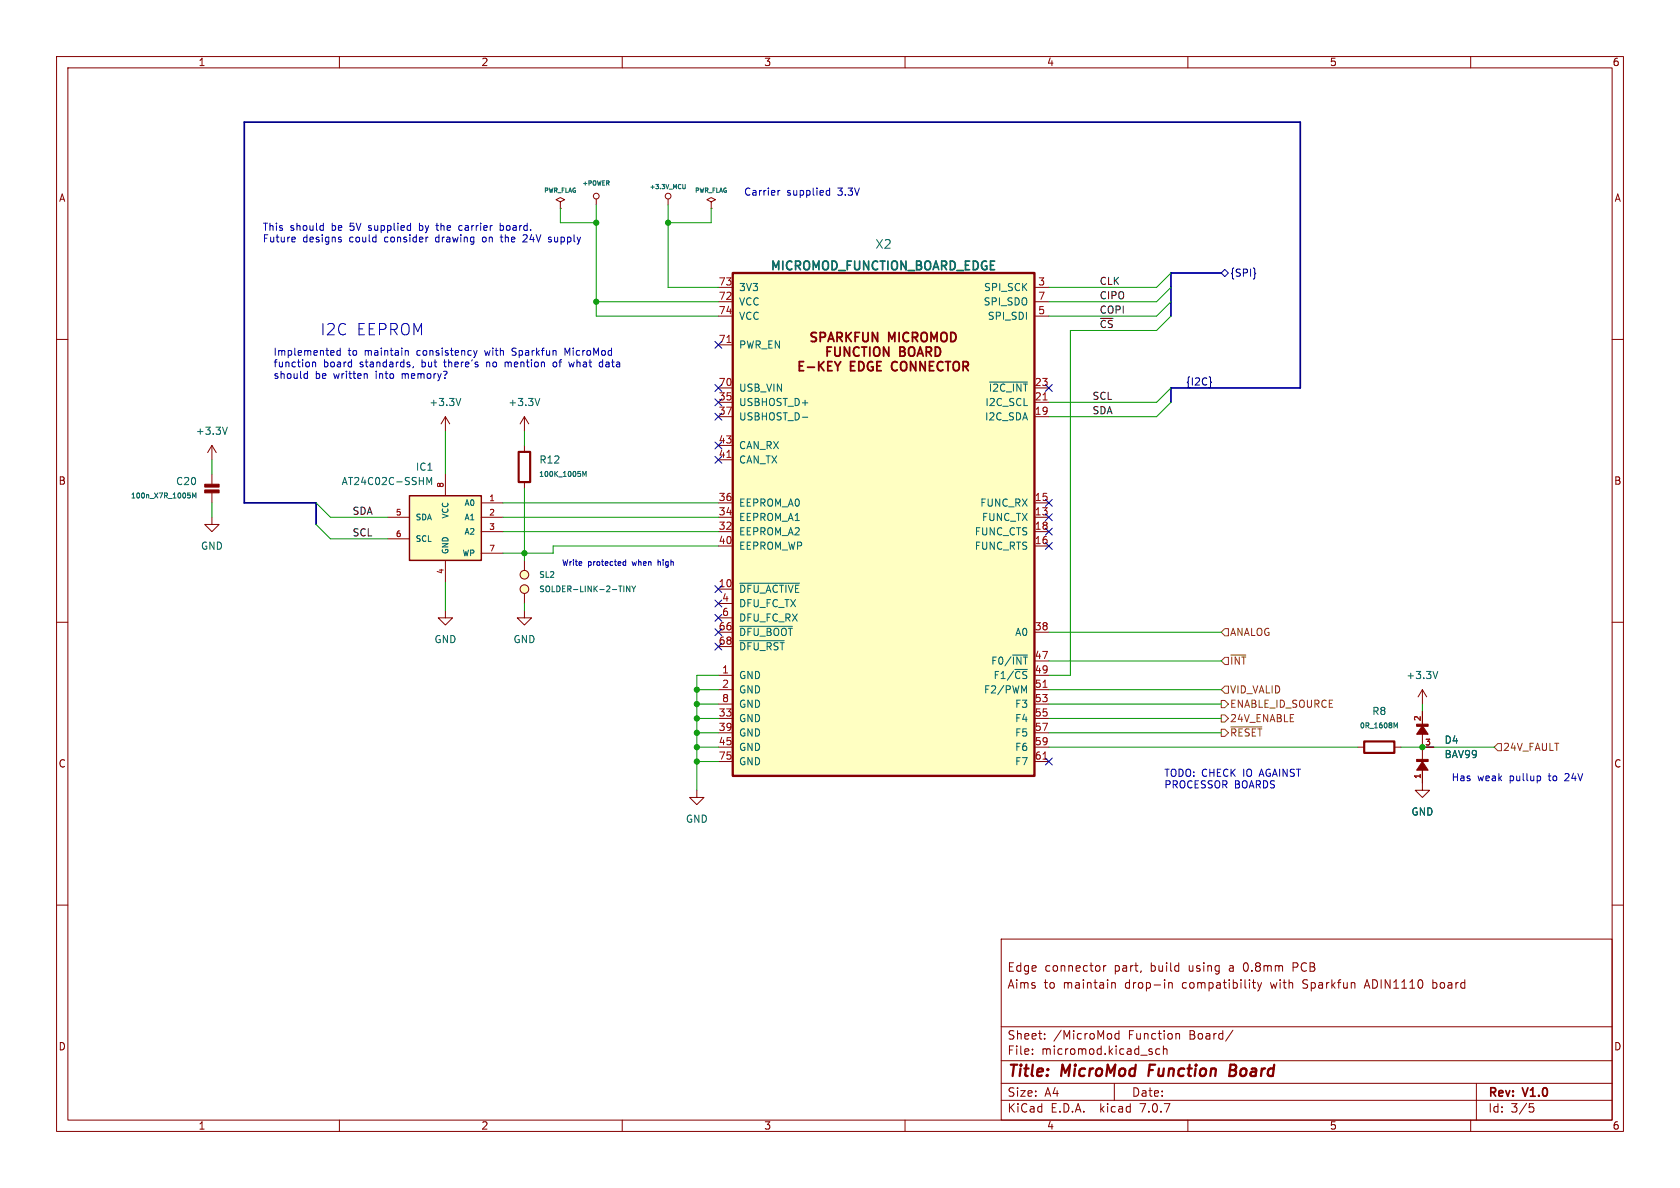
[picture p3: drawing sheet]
<svg xmlns="http://www.w3.org/2000/svg" width="297mm" height="210mm" viewBox="0 0 297 210" stroke-linecap="round" stroke-linejoin="round" font-family="sans-serif">
<g fill="none" stroke="#840000" stroke-width=".18">
<path d="M10 10h277v190h-277zM12 12h273v186h-273zM60 10v2M110 10v2M160 10v2M210 10v2M260 10v2M99.1 35.7l.7-.4-.7-.4-.8 .4 .8 .4v1.1M99.1 36.8h.1M105.4 35.2v1M118.1 35.2v1M125.7 35.7l.8-.4-.8-.4-.7 .4 .7 .4v1.1"/>
<path d="M125.7 36.8h.1M10 60h2M127 50.8h2.5M127 55.9h2.5M127 53.3h2.5M182.9 50.8h2.5M182.9 55.9h2.5M182.9 53.3h2.5M285 60h2M37.5 78.7l.7 1.3M37.5 78.7v2.6M37.5 78.7l-.8 1.3"/>
<path d="M78.7 73.7l.8 1.2M78.7 73.7v2.5M78.7 73.7l-.7 1.2M92.7 73.7l.8 1.2M92.7 73.7v2.5M92.7 78.7v1.2M92.7 73.7l-.8 1.2M127 73.7h2.5M127 71.1h2.5M127 68.6h2.5M127 78.7h2.5M127 61h2.5"/>
<path d="M182.9 73.7h2.5M182.9 71.1h2.5M182.9 68.6h2.5M37.5 91.4v1.3h-1.3l1.3 1.3 1.2-1.3h-1.2M37.5 83.8v1.8M37.5 87.1v1.8M68.6 91.4h3.8M68.6 95.3h3.8M78.7 83.8v3.8M78.7 99.1v3.8M85.1 88.9h3.8M85.1 91.4h3.8"/>
<path d="M85.1 94h3.8M85.1 97.8h3.8M92.7 85.2v1.2M92.7 99.1v1.7M127 88.9h2.5M127 91.4h2.5M127 94h2.5M127 96.5h2.5M127 81.3h2.5M182.9 88.9h2.5M182.9 91.4h2.5M182.9 94h2.5"/>
<path d="M182.9 96.5h2.5M10 110h2M78.7 108v1.2h-1.2l1.2 1.3 1.3-1.3h-1.3M92.7 108v1.2h-1.3l1.3 1.3 1.3-1.3h-1.3M92.7 104.9v1.8M127 104.1h2.5M127 111.8h2.5M127 106.7h2.5M127 119.4h2.5M127 109.2h2.5M127 114.3h2.5M182.9 111.8h2.5"/>
<path d="M182.9 116.8h2.5M182.9 119.4h2.5M285 110h2M123.2 139.7v1.3h1.3l-1.3 1.2-1.3-1.2h1.3M127 121.9h2.5M127 127h2.5M127 129.5h2.5M127 132.1h2.5M127 124.5h2.5M127 134.6h2.5M182.9 121.9h2.5M182.9 127h2.5"/>
<path d="M182.9 129.5h2.5M182.9 132.1h2.5M182.9 124.5h2.5M182.9 134.6h2.5M240 132.1h1.2M246.5 132.1h1.1M251.5 135.9v3.8h1.2l-1.2 1.3-1.3-1.3h1.3M251.5 132.1h2M251.5 121.9v2.6M251.5 125.7v2.5M251.5 129.5v5.1M251.5 121.9l-.8 1.3"/>
<path d="M251.5 121.9l.7 1.3M10 160h2M285 160h2M177 166h108v32h-108zM195.1 170.7v1M195.5 170.7l-.3 .1-.1 .2M196.5 173.7v1M196.5 173.8l.2-.1 .4 .1 .1 .9M206.6 173.8l.2-.1 .4 .1v.9M206.6 173.7v1M221.4 173.7h.6M221.6 173.2v1.3l.4 .2"/>
<path d="M222.3 173.7l.4 1M222.7 174.7l-.2 .4-.2 .1M223 173.7l-.3 1M228.6 171h.6M229.2 170.2h-.6v1.5M241.3 174.3h.7M241.7 173.2l-.5 1.5M253.3 174.6l.4 .1M253.3 173.2v1.5M253.7 173.7l-.4 .1M60 198v2M110 198v2"/>
<path d="M160 198v2M177 194.5h108M177 191.5h108M177 187.5h108M177 181.5h108M182.5 186.3v.1M182.5 185.5v.1M184.7 183.6v.1M184.7 182.8v.1M197 191.5v3M197.8 182.2v1.5M197.8 182.8l-.4-.1-.3 .3v.4l.1 .2h.6"/>
<path d="M203.7 186v.3M205 185.5l-.4-.1-.3 .3v.4l.2 .2h.5M205.7 185.5l.2-.1 .3 .1 .1 .9M205.7 184.9v1.5M208.1 182.7l.4 .1v.1v.8M210 198v2M218 182.1l-1.3 2M260 198v2M261 191.5v6.5M270.4 195.1h.7M270.5 195.7h.4l.3 .3-.2 .5-.5 .1"/>
<circle cx="105.4" cy="34.7" r=".51"/>
<circle cx="118.1" cy="34.7" r=".51"/>
<circle cx="92.7" cy="101.6" r=".76"/>
<circle cx="92.7" cy="104.1" r=".76"/>
</g>
<path d="M203.3 188.2l-.3 2M217.4 189.2h.7M218.1 189.2l.3 .1M218.2 188.2h-.6l-.3 2 1-.1M218.3 189.1l-.2 .1" fill="none" stroke="#840000" stroke-width=".4"/>
<g fill="none" stroke="#006464" stroke-width=".18">
<path d="M121.1 32.6v.6l-.1 .2-.2-.1M40.2 75.5l-.4 1.3M81.5 70.4l-.5 1.3M95.4 70.4l-.4 1.3M141.8 73.8h1M174.9 67.5h6.7M34 88v-.9l.3 .7 .3-.7v.9M75.5 85.7v-1.3l.4 .9 .4-.9v1.3M103 84.2v-.9l.3 .7 .3-.7v.9M110.3 103.6v1M111.4 103.6v1l-.6-1v1M111.7 103.6l.3 .5"/>
<path d="M112 104.1v.5M112.4 103.6l-.4 .5M130.8 103.1h10.6M130.8 110.7h9.3M130.8 113.3h7.8M254.2 118.7l-.4 1.3M181 122.1l.5-.9v1.3M246.4 127.8l.3 .6 .3-.6v.9"/>
</g>
<path d="M91.7 79.9h2v5.3h-2zM241.2 131.1h5.3v2h-5.3z" fill="none" stroke="#840000" stroke-width=".38"/>
<g fill="#840000" stroke="#840000" stroke-width=".18">
<path d="M36.2 86.6h2.5v.5h-2.5z"/>
<path d="M36.2 85.6h2.5v.5h-2.5z"/>
<path d="M250.4 134.2h2.1v.4h-2.1z"/>
<path d="M250.4 128h2.1v.4h-2.1z"/>
<path d="M251.5 134.6l1 1.5h-2.1z"/>
<path d="M251.5 128.3l1 1.5h-2.1z"/>
</g>
<g fill="#ffffc2" stroke="#ffffc2" stroke-width=".18">
<path d="M72.4 87.6h12.7v11.5h-12.7z"/>
<path d="M129.5 48.3h53.4v88.9h-53.4z"/>
<circle cx="92.7" cy="101.6" r=".76"/>
<circle cx="92.7" cy="104.1" r=".76"/>
</g>
<path d="M72.4 87.6h12.7v11.5h-12.7z" fill="none" stroke="#840000" stroke-width=".25"/>
<path d="M129.5 48.3h53.4v88.9h-53.4z" fill="none" stroke="#840000" stroke-width=".41"/>
<g fill="none" stroke="#840000" stroke-width=".32">
<path d="M144.3 58.9l-.6-.1-.2 .1v.5l.7 .3 .1 .4-.3 .3-.6-.1M145 59.6l.8-.1 .1-.2-.1-.4-.2-.1h-.6v1.6M146.5 59.9h.8M148 59.6l.7-.1 .2-.2-.1-.4-.2-.1h-.6v1.6M148.4 59.6l.5 .8M149.6 58.8v1.6M149.8 59.5l.7 .9M150.5 58.8l-.9 .9M151.2 59.5h.5M151.9 58.8h-.7v1.6M152.6 58.8v1.3l.3 .3 .4-.1 .2-.2v-1.3M155.1 58.8v1.6l-.9-1.6v1.6"/>
<path d="M159 58.8v1.6M160.6 58.9a.64 .64 0 0 0-.8 0 .64 .64 0 0 0-.2 .8 .6 .6 0 0 0 .3 .6 .6 .6 0 0 0 .7-.1M161.3 59.6l.8-.1 .1-.2v-.4l-.3-.1h-.6v1.6M161.7 59.6l.5 .8M162.9 59a.54 .54 0 0 1 .6-.2 .54 .54 0 0 1 .4 .5v.5a.53 .53 0 0 1-.5 .6 .53 .53 0 0 1-.6-.6zM166.4 59a.54 .54 0 0 1 .6-.2 .54 .54 0 0 1 .4 .5v.5a.53 .53 0 0 1-.5 .6 .53 .53 0 0 1-.6-.6zM168.1 58.8a.81 .81 0 0 1 .9 .8 .81 .81 0 0 1-.9 .8zM141.3 64.7h.5M142.1 63.9h-.8v1.6h.8M142.8 64.9h1.2M144.7 63.9v1.6M145 64.6l.7 .9"/>
<path d="M145.7 63.9l-1 .9M146.2 62.1h.6M146.3 64.7h.6M146.4 60.4l.5-1.6 .5 1.6M147 61.4h-.8v1.6M147.1 63.9h-.8v1.6h.8M147.6 63.9l.5 .9M147.6 61.4v1.2l.3 .4h.3l.3-.4v-1.2M148.1 64.8v.7M148.6 63.9l-.5 .9M150.2 61.4v1.6l-.9-1.6v1.6M150.4 64.7h.5"/>
<path d="M151.1 63.9h-.7v1.6h.7M151.8 63.9a.81 .81 0 0 1 1 .8 .81 .81 0 0 1-1 .8zM151.9 61.5a.64 .64 0 0 0-.8 0 .64 .64 0 0 0-.2 .8 .6 .6 0 0 0 .3 .6 .6 .6 0 0 0 .7-.1M152.3 61.4h.9M152.8 61.4v1.6M153.8 61.4v1.6M154.3 64a.79 .79 0 0 0-1 .6 .79 .79 0 0 0 .6 .9l.4-.1v-.6h-.3M154.5 61.6a.54 .54 0 0 1 .6-.2 .54 .54 0 0 1 .4 .5v.5a.53 .53 0 0 1-.5 .6 .53 .53 0 0 1-.5-.6zM155 64.7h.6M155.8 63.9h-.8v1.6h.8M157.1 60.4v-1.6l.6 1.1 .5-1.1v1.6M157.1 61.4v1.6l-.9-1.6v1.6"/>
<path d="M158.6 64.1a.64 .64 0 0 0-.8 0 .64 .64 0 0 0-.2 .7 .6 .6 0 0 0 .3 .7 .6 .6 0 0 0 .7-.1M159.1 62.1h.5M159.1 61.4h.5l.3 .1v.3l-.3 .3a.43 .43 0 0 1 .4 .4 .43 .43 0 0 1-.3 .5h-.6zM159.4 64a.53 .53 0 0 1 .6 0 .53 .53 0 0 1 .3 .5v.5a.53 .53 0 0 1-.5 .6 .53 .53 0 0 1-.6-.6v-.5zM160.7 61.6a.54 .54 0 0 1 .6-.2 .54 .54 0 0 1 .4 .5v.5a.53 .53 0 0 1-.5 .6 .53 .53 0 0 1-.6-.6zM161.9 63.9v1.6l-.9-1.6v1.6M162.2 63l.5-1.6 .5 1.6M162.3 62.5h.8M163.6 63.9v1.6l-1-1.6v1.6M163.8 62.2l.7-.1 .2-.2-.1-.4-.2-.1h-.6v1.6M164.1 62.2l.6 .8M164.3 64.7h.6"/>
<path d="M164.6 60.4v-1.6l.5 1.1 .6-1.1v1.6M165.1 63.9h-.8v1.6h.8M165.4 61.4a.81 .81 0 0 1 .9 .8 .81 .81 0 0 1-.9 .8zM166.7 64.1a.64 .64 0 0 0-.8 0 .64 .64 0 0 0-.2 .7 .6 .6 0 0 0 .3 .7 .6 .6 0 0 0 .7-.1M167.1 63.9h1M167.6 63.9v1.6M168.7 64a.53 .53 0 0 1 .6 0 .53 .53 0 0 1 .3 .5v.5a.53 .53 0 0 1-.6 .6 .53 .53 0 0 1-.5-.6v-.5zM170.3 64.8l.7-.1 .2-.2-.1-.4-.2-.2h-.6v1.6M170.6 64.8l.6 .7"/>
</g>
<path d="M128.5 60.5h.7M184.4 70.7h.7M128.5 80.9h.7M184.4 121.5h.7M184.4 134.2h.7" fill="none" stroke="#a90000" stroke-width=".18"/>
<path d="M215.9 111.8l.6-.7h.7v1.3h-.7zM216.5 116.2h.7v1.3h-.7l-.6-.7zM217.6 115.8h2.6M215.9 128.9h.6l.7 .6-.7 .7h-.6zM215.9 123.8h.6l.7 .7-.7 .6h-.6zM215.9 126.4h.6l.7 .6-.7 .6h-.6zM216.5 121.3h.7v1.3h-.7l-.6-.7zM217.6 128.5h5.5M264.8 131.4h.6v1.3h-.6l-.6-.6z" fill="none" stroke="#725600" stroke-width=".18"/>
<g fill="none" stroke="#000084" stroke-width=".18">
<path d="M215.9 48.3l.6-.7 .7 .7-.7 .6zM221.9 48.3l.1 .1h-.1M126.4 70.5l1.2 1.2M126.4 60.4l1.2 1.2M126.4 73.1l1.2 1.2M126.4 68l1.2 1.2M126.4 78.1l1.2 1.2M127.6 70.5l-1.2 1.2M127.6 60.4l-1.2 1.2M127.6 73.1l-1.2 1.2M127.6 68l-1.2 1.2M127.6 78.1l-1.2 1.2"/>
<path d="M184.8 68l1.2 1.2M186 68l-1.2 1.2M214 67.4l.2 .2-.2 .2M126.4 80.7l1.2 1.2M127.6 80.7l-1.2 1.2M184.8 88.3l1.2 1.2M184.8 93.4l1.2 1.2M184.8 90.8l1.2 1.2M184.8 95.9l1.2 1.2M186 88.3l-1.2 1.2M186 93.4l-1.2 1.2M186 90.8l-1.2 1.2"/>
<path d="M186 95.9l-1.2 1.2M126.4 103.5l1.2 1.2M126.4 106.1l1.2 1.2M126.4 111.2l1.2 1.2M126.4 108.6l1.2 1.2M126.4 113.7l1.2 1.2M127.6 103.5l-1.2 1.2M127.6 106.1l-1.2 1.2M127.6 111.2l-1.2 1.2M127.6 108.6l-1.2 1.2M127.6 113.7l-1.2 1.2M184.8 134l1.2 1.2"/>
<path d="M186 134l-1.2 1.2"/>
</g>
<g fill="none" stroke="#0000c2" stroke-width=".18">
<path d="M56.8 39.9h.4M57.2 39.5v1.2M74.2 39.5v1.2M74.3 39.9h-.1M77.1 39.9h.4M77.2 39.5v1l.3 .2M81.7 39.9h-.4l-.2 .2 .1 .6h.5M88.4 39.9h.4l.2 .2-.1 .6h-.5M88.4 39.5v1.2M137.5 33.7v.8M137.9 33.7l-.4 .2M146.2 33.7h.5"/>
<path d="M146.2 34.5h.5M146.7 33.2v1.3M51.8 41.9l.3 .1 .1 .2-.6 .1M52.1 42.7l-.3 .1M57.2 40.7h-.4M60 42.3l.3 .1 .1 .2-.2 .2h-.3M60 41.9l.3 .1M74.2 40.7h.1M75.5 41.9h.2M85.4 42l-.1 .2 .1 .5M88.4 41.9h.5M88.6 41.5v1.1l.3 .2"/>
<path d="M92.7 41.5l-.2 .1M93 41.5l.1 .1M93.1 42l-.7 .8h.8M97.1 42.3l.3 .1 .1 .2-.2 .2h-.2M97.1 41.9l.3 .1M54 66l.3 .1M54.3 65.6v1.3M54.3 66.8l-.3 .1M55.3 64v.9M55.3 64.1l.1-.1 .3 .1 .1 .8M58.9 62l.2 .3-.6 .1M59 62.7l-.1 .1"/>
<path d="M60.2 61.5v1.3M60.2 62h-.4l-.3 .2 .2 .5h.5M64.7 66l.2 .2v.7M71.7 62h.4l.1 .8M72.4 64.5v.3M73.1 64.8l-.1 .2M83.7 62l.3 .8M84 62.8l-.1 .4M84.3 62l-.3 .8M86 64v.9M86.2 64l-.2 .1M89.3 64v.9"/>
<path d="M89.7 64l-.4 .1M90.5 62.7l.2 .1M90.8 61.5l-.3 .3 .3 .3M98.3 64.1l-.3-.1-.2 .2v.5l.2 .2 .3-.1M100.3 62.4l-.4-.9v1.3M101.5 64l-.2 .9-.3-.7-.2 .7M106.2 64l.3 .1M106.5 64.8l-.3 .1M106.5 63.6v1.3M110.6 98.9v1M110.6 99.3h-.3l-.2 .2 .1 .4h.4M272.2 137.2l.2 .2-.2 .6"/>
</g>
<path d="M215.9 48.3h-8.9v7.6M207 71.1v-2.5h22.9v-47h-186.7v67.3h12.7v3.8" fill="none" stroke="#000084" stroke-width=".3"/>
<g fill="none" stroke="#009600" stroke-width=".18">
<path d="M99.1 36.8v2.6h6.3M105.4 36.2v19.7h21.6M118.1 36.2v14.6h8.9M125.7 36.8v2.6h-7.6M105.4 53.3h21.6M207 55.9l-2.5 2.5h-15.3v61h-3.8M207 50.8l-2.5 2.5h-19.1M207 48.3l-2.5 2.5h-19.1M207 53.3l-2.5 2.6h-19.1M78.7 76.2v7.6M92.7 76.2v2.5M207 71.1l-2.5 2.6h-19.1"/>
<path d="M207 68.6l-2.5 2.5h-19.1M37.5 81.3v2.5M37.5 88.9v2.5M55.9 92.7l2.5 2.6h10.2M55.9 88.9l2.5 2.5h10.2M88.9 91.4h38.1M88.9 88.9h38.1M88.9 94h38.1M92.7 86.4v12.7M127 96.5h-29.2v1.3h-8.9M78.7 102.9v5.1M92.7 106.7v1.3"/>
<path d="M127 119.4h-3.8v20.3M185.4 111.8h30.5M185.4 116.8h30.5M123.2 121.9h3.8M123.2 124.5h3.8M123.2 132.1h3.8M123.2 134.6h3.8M123.2 129.5h3.8M123.2 127h3.8M185.4 121.9h30.5M185.4 124.5h30.5M185.4 132.1h54.6"/>
<path d="M185.4 129.5h30.5M185.4 127h30.5M247.6 132.1h16.6M251.5 124.5v1.2"/>
</g>
<g fill="#009600" stroke="#009600" stroke-width=".18">
<circle cx="123.2" cy="129.5" r=".46"/>
<circle cx="123.2" cy="132.1" r=".46"/>
<circle cx="123.2" cy="134.6" r=".46"/>
<circle cx="123.2" cy="127" r=".46"/>
<circle cx="123.2" cy="124.5" r=".46"/>
<circle cx="123.2" cy="121.9" r=".46"/>
<circle cx="105.4" cy="39.4" r=".46"/>
<circle cx="118.1" cy="39.4" r=".46"/>
<circle cx="105.4" cy="53.3" r=".46"/>
<circle cx="92.7" cy="97.8" r=".46"/>
<circle cx="251.5" cy="132.1" r=".46"/>
</g>
<g font-size="2.8" fill="#0000c2">
<text x="56.5" y="59.4">I2C</text>
<text x="63" y="59.4">EEPROM</text>
</g>
<g font-size="2.8" fill="#840000">
<text x="178" y="190.9">Title:</text>
<text x="187.7" y="190.9">MicroMod</text>
<text x="203.9" y="190.9">Function</text>
<text x="219" y="190.9">Board</text>
</g>
<g font-size="2.1" fill="#006464">
<text x="154.7" y="44.2">X2</text>
<text x="136" y="48.2">MICROMOD_FUNCTION_BOARD_EDGE</text>
</g>
<g font-size="2.1" fill="#840000">
<text x="178" y="172">Edge</text>
<text x="184.7" y="172">connector</text>
<text x="197" y="172">part,</text>
<text x="203.5" y="172">build</text>
<text x="210.4" y="172">using</text>
<text x="217.7" y="172">a</text>
<text x="220.4" y="172">0.8mm</text>
<text x="229.2" y="172">PCB</text>
<text x="178" y="175">Aims</text>
<text x="184.5" y="175">to</text>
<text x="188" y="175">maintain</text>
<text x="199" y="175">drop-in</text>
<text x="209.3" y="175">compatibility</text>
<text x="225.1" y="175">with</text>
<text x="230.9" y="175">Sparkfun</text>
<text x="242" y="175">ADIN1110</text>
<text x="254.1" y="175">board</text>
<text x="178" y="184">Sheet:</text>
<text x="186.2" y="184">/MicroMod</text>
<text x="199.5" y="184">Function</text>
<text x="210.4" y="184">Board/</text>
<text x="178" y="186.7">File:</text>
<text x="184.1" y="186.7">micromod.kicad_sch</text>
<text x="178" y="196.9">KiCad</text>
<text x="178" y="194.1">Size:</text>
<text x="184.7" y="194.1">A4</text>
<text x="185.7" y="196.9">E.D.A.</text>
<text x="194.6" y="196.9">kicad</text>
<text x="200" y="194.1">Date:</text>
<text x="201.8" y="196.9">7.0.7</text>
<text x="263" y="194.3">Rev:</text>
<text x="263" y="196.9">Id:</text>
<text x="267.1" y="196.9">3/5</text>
<text x="269.4" y="194.3">V1.0</text>
</g>
<g font-size="1.8" fill="#840000">
<text x="35" y="11.9">1</text>
<text x="85" y="11.9">2</text>
<text x="135" y="11.9">3</text>
<text x="185" y="11.9">4</text>
<text x="235" y="11.9">5</text>
<text x="285" y="11.9">6</text>
<text x="10.3" y="35.9">A</text>
<text x="285.3" y="35.9">A</text>
<text x="10.3" y="85.9">B</text>
<text x="285.3" y="85.9">B</text>
<text x="10.3" y="135.9">C</text>
<text x="285.3" y="135.9">C</text>
<text x="10.3" y="185.9">D</text>
<text x="285.3" y="185.9">D</text>
<text x="35" y="199.9">1</text>
<text x="85" y="199.9">2</text>
<text x="135" y="199.9">3</text>
<text x="185" y="199.9">4</text>
<text x="235" y="199.9">5</text>
<text x="285" y="199.9">6</text>
</g>
<g font-size="1.8" fill="#0000c2">
<text x="131.4" y="34.7">Carrier</text>
<text x="139.1" y="34.7">supplied</text>
<text x="148.2" y="34.7">3.3V</text>
<text x="46.4" y="40.9">This</text>
<text x="51.3" y="40.9">should</text>
<text x="58.7" y="40.9">be</text>
<text x="62.1" y="40.9">5V</text>
<text x="65.6" y="40.9">supplied</text>
<text x="74.8" y="40.9">by</text>
<text x="78.1" y="40.9">the</text>
<text x="82.2" y="40.9">carrier</text>
<text x="89.6" y="40.9">board.</text>
<text x="46.4" y="42.9">Future</text>
<text x="53.5" y="42.9">designs</text>
<text x="61.9" y="42.9">could</text>
<text x="68.3" y="42.9">consider</text>
<text x="77.5" y="42.9">drawing</text>
<text x="86" y="42.9">on</text>
<text x="89.4" y="42.9">the</text>
<text x="93.6" y="42.9">24V</text>
<text x="98.2" y="42.9">supply</text>
<text x="48.3" y="63">Implemented</text>
<text x="48.3" y="65">function</text>
<text x="57.2" y="65">board</text>
<text x="61.5" y="63">to</text>
<text x="63.7" y="65">standards,</text>
<text x="64.6" y="63">maintain</text>
<text x="74" y="63">consistency</text>
<text x="74.8" y="65">but</text>
<text x="79" y="65">there's</text>
<text x="86.2" y="63">with</text>
<text x="86.6" y="65">no</text>
<text x="90.1" y="65">mention</text>
<text x="91.2" y="63">Sparkfun</text>
<text x="98.8" y="65">of</text>
<text x="100.7" y="63">MicroMod</text>
<text x="101.9" y="65">what</text>
<text x="107.4" y="65">data</text>
<text x="48.3" y="67.1">should</text>
<text x="55.7" y="67.1">be</text>
<text x="59.1" y="67.1">written</text>
<text x="66.7" y="67.1">into</text>
<text x="71.5" y="67.1">memory?</text>
<text x="205.7" y="137.4">TODO: CHECK</text>
<text x="219.9" y="137.4">IO AGAINST</text>
<text x="205.7" y="139.5">PROCESSOR BOARDS</text>
<text x="256.5" y="138.2">Has</text>
<text x="261.2" y="138.2">weak</text>
<text x="267" y="138.2">pullup</text>
<text x="274.1" y="138.2">to</text>
<text x="277.1" y="138.2">24V</text>
</g>
<g font-size="1.8" fill="#a90000">
<text x="127" y="53.1">72</text>
<text x="127" y="50.5">73</text>
<text x="183.4" y="50.5">3</text>
<text x="183.4" y="53.1">7</text>
<text x="127" y="55.6">74</text>
<text x="183.4" y="55.6">5</text>
<text x="127" y="60.7">71</text>
<text x="127" y="70.9">35</text>
<text x="127" y="68.3">70</text>
<text x="182.8" y="70.9">21</text>
<text x="182.8" y="68.3">23</text>
<text x="127" y="73.4">37</text>
<text x="182.8" y="73.4">19</text>
<text x="127" y="81">41</text>
<text x="127" y="78.5">43</text>
<text x="127" y="88.6">36</text>
<text x="182.8" y="88.6">15</text>
<text x="127" y="93.7">32</text>
<text x="127" y="91.2">34</text>
<text x="182.8" y="91.2">13</text>
<text x="182.8" y="93.7">18</text>
<text x="127" y="96.3">40</text>
<text x="182.8" y="96.3">16</text>
<text x="127" y="103.9">10</text>
<text x="127.6" y="106.4">4</text>
<text x="127" y="111.5">66</text>
<text x="127.6" y="109">6</text>
<text x="182.8" y="111.5">38</text>
<text x="127" y="114">68</text>
<text x="127.6" y="119.1">1</text>
<text x="182.8" y="116.6">47</text>
<text x="182.8" y="119.1">49</text>
<text x="127.6" y="121.7">2</text>
<text x="127.6" y="124.2">8</text>
<text x="182.8" y="121.7">51</text>
<text x="182.8" y="124.2">53</text>
<text x="127" y="126.7">33</text>
<text x="127" y="129.3">39</text>
<text x="127" y="131.8">45</text>
<text x="182.8" y="126.7">55</text>
<text x="182.8" y="129.3">57</text>
<text x="182.8" y="131.8">59</text>
<text x="127" y="134.4">75</text>
<text x="182.8" y="134.4">61</text>
</g>
<g font-size="1.8" fill="#006464">
<text x="130.6" y="51.7">3V3</text>
<text x="173.9" y="51.7">SPI_SCK</text>
<text x="130.6" y="54.2">VCC</text>
<text x="130.6" y="56.7">VCC</text>
<text x="173.8" y="54.2">SPI_SDO</text>
<text x="174.5" y="56.7">SPI_SDI</text>
<text x="130.6" y="61.8">PWR_EN</text>
<text x="75.8" y="72">+3.3V</text>
<text x="89.8" y="72">+3.3V</text>
<text x="130.6" y="72">USBHOST_D+</text>
<text x="130.6" y="69.4">USB_VIN</text>
<text x="174.1" y="72">I2C_SCL</text>
<text x="174.7" y="69.4">~{I2C_INT}</text>
<text x="34.5" y="77.1">+3.3V</text>
<text x="130.6" y="74.5">USBHOST_D-</text>
<text x="174" y="74.5">I2C_SDA</text>
<text x="73.4" y="83.4">IC1</text>
<text x="95.3" y="82.1">R12</text>
<text x="130.6" y="82.1">CAN_TX</text>
<text x="130.6" y="79.6">CAN_RX</text>
<text x="31" y="86">C20</text>
<text x="60.3" y="86">AT24C02C-SSHM</text>
<text x="130.6" y="89.8">EEPROM_A0</text>
<text x="173.2" y="89.8">FUNC_RX</text>
<text x="130.6" y="94.8">EEPROM_A2</text>
<text x="130.6" y="92.3">EEPROM_A1</text>
<text x="172.2" y="94.8">FUNC_CTS</text>
<text x="173.5" y="92.3">FUNC_TX</text>
<text x="35.4" y="97.4">GND</text>
<text x="130.6" y="97.4">EEPROM_WP</text>
<text x="172.2" y="97.4">FUNC_RTS</text>
<text x="130.6" y="105">~{DFU_ACTIVE}</text>
<text x="130.6" y="107.5">DFU_FC_TX</text>
<text x="76.7" y="113.9">GND</text>
<text x="90.7" y="113.9">GND</text>
<text x="130.6" y="110.1">DFU_FC_RX</text>
<text x="130.6" y="112.6">~{DFU_BOOT}</text>
<text x="179.4" y="112.6">A0</text>
<text x="130.6" y="115.2">~{DFU_RST}</text>
<text x="175.1" y="117.7">F0/~{INT}</text>
<text x="130.6" y="122.8">GND</text>
<text x="130.6" y="125.3">GND</text>
<text x="130.6" y="120.2">GND</text>
<text x="173.9" y="122.8">F2/PWM</text>
<text x="175.6" y="120.2">F1/~{CS}</text>
<text x="179.4" y="125.3">F3</text>
<text x="248.5" y="120.2">+3.3V</text>
<text x="130.6" y="127.9">GND</text>
<text x="130.6" y="130.4">GND</text>
<text x="179.4" y="127.9">F4</text>
<text x="179.4" y="130.4">F5</text>
<text x="242.5" y="126.6">R8</text>
<text x="255.3" y="131.7">D4</text>
<text x="130.6" y="132.9">GND</text>
<text x="130.6" y="135.5">GND</text>
<text x="179.4" y="132.9">F6</text>
<text x="179.4" y="135.5">F7</text>
<text x="255.3" y="134.2">BAV99</text>
<text x="121.2" y="145.6">GND</text>
<text x="249.4" y="144.4">GND</text>
</g>
<g font-size="1.8" fill="#0f0f0f">
<text x="194.3" y="53">CIPO</text>
<text x="194.3" y="50.5">CLK</text>
<text x="194.3" y="55.5">COPI</text>
<text x="194.3" y="58.1">~{CS}</text>
<text x="193" y="70.8">SCL</text>
<text x="193" y="73.3">SDA</text>
<text x="62.2" y="94.9">SCL</text>
<text x="62.2" y="91.1">SDA</text>
</g>
<g font-size="1.8" fill="#000084">
<text x="217.4" y="49.1">{SPI}</text>
<text x="209.5" y="68.2">{I2C}</text>
</g>
<g font-size="1.8" fill="#725600">
<text x="217.4" y="112.6">ANALOG</text>
<text x="217.4" y="117.7">~{INT}</text>
<text x="217.4" y="125.3">ENABLE_ID_SOURCE</text>
<text x="217.4" y="122.8">VID_VALID</text>
<text x="217.4" y="130.4">~{RESET}</text>
<text x="217.4" y="127.9">24V_ENABLE</text>
<text x="265.6" y="132.9">24V_FAULT</text>
</g>
<g font-size="1.4" fill="#a90000">
<text x="78.5" y="86.3" transform="rotate(-90 78.5 86.3)">8</text>
<text x="86.4" y="88.6">1</text>
<text x="69.9" y="91.2">5</text>
<text x="69.9" y="95">6</text>
<text x="86.4" y="91.2">2</text>
<text x="86.4" y="93.7">3</text>
<text x="78.5" y="101.6" transform="rotate(-90 78.5 101.6)">4</text>
<text x="86.4" y="97.5">7</text>
<text x="251.2" y="127.6" transform="rotate(-90 251.2 127.6)">2</text>
<text x="251.9" y="131.8">3</text>
<text x="251.2" y="137.8" transform="rotate(-90 251.2 137.8)">1</text>
</g>
<g font-size="1.4" fill="#006464">
<text x="82" y="89.6">A0</text>
<text x="73.4" y="92.2">SDA</text>
<text x="73.4" y="96">SCL</text>
<text x="79.5" y="91.8" transform="rotate(-90 79.5 91.8)">VCC</text>
<text x="82" y="92.2">A1</text>
<text x="82" y="94.7">A2</text>
<text x="79.5" y="98" transform="rotate(-90 79.5 98)">GND</text>
<text x="81.6" y="98.5">WP</text>
<text x="95.2" y="102.3">SL2</text>
<text x="95.2" y="104.9">SOLDER-LINK-2-TINY</text>
</g>
<g font-size="1.4" fill="#0000c2">
<text x="99.2" y="100.1">Write</text>
<text x="103.9" y="100.1">protected</text>
<text x="112" y="100.1">when</text>
<text x="116.7" y="100.1">high</text>
</g>
<g font-size="1.2" fill="#006464">
<text x="23" y="88.3">100n_X7R_1005M</text>
<text x="95.2" y="84.5">100K_1005M</text>
<text x="240.3" y="128.9">0R_1608M</text>
</g>
<g font-size="1.1" fill="#006464">
<text x="96.1" y="34.3">PWR_FLAG</text>
<text x="102.8" y="33">+POWER</text>
<text x="114.7" y="33.6">+3.3V_MCU</text>
<text x="122.7" y="34.3">PWR_FLAG</text>
</g>
</svg>
